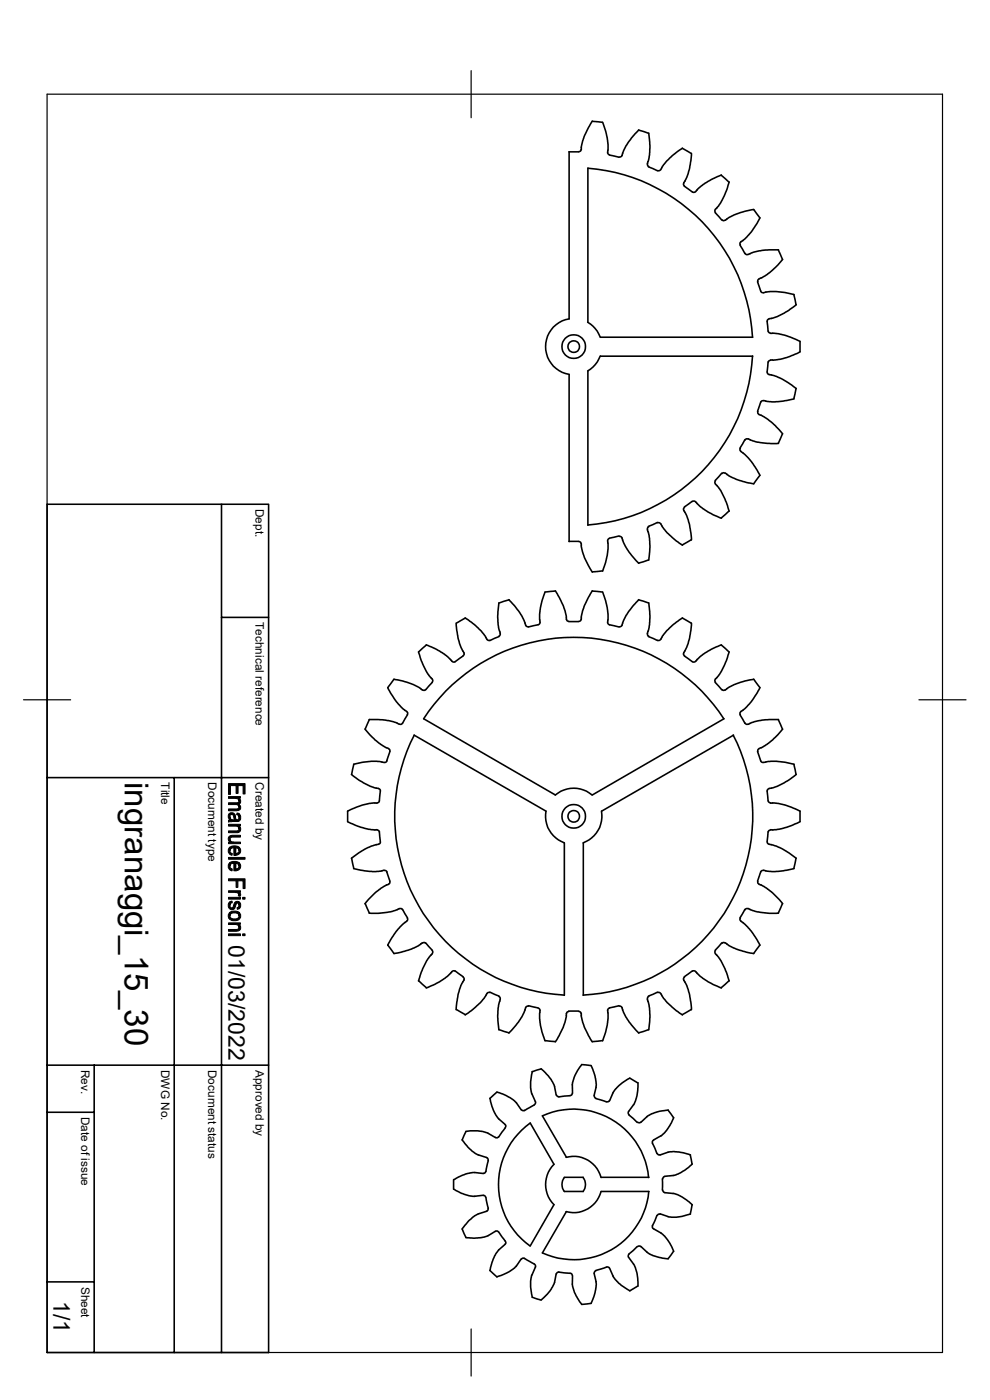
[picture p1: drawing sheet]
<svg xmlns="http://www.w3.org/2000/svg" width="210mm" height="297mm" viewBox="0 0 210 297" stroke-linecap="round" stroke-linejoin="round" font-family="sans-serif">
<g fill="none" stroke="#000" stroke-width=".34">
<path d="M120.7 32.2h2.1M120.7 32.2v35.4a6 6 0 0 0-5 5.9 6 6 0 0 0 5 5.9M123.3 31.7l-.2 .3-.3 .2M124.7 35.6v32.8M124.7 35.7a37.9 37.9 0 0 1 34.9 35.8M127.8 26l-2.2-.3a11.9 11.9 0 0 0-2.3 6M127.8 26a14.6 14.6 0 0 1 1.2 6.6l.3 .3M129.3 32.9l2 .5M135.5 27.6l2.1 .7M135.5 27.6a12.2 12.2 0 0 0-3.6 5.5l-.5 .2M137.4 34.7v.4l.2 .2M137.5 35.4l2 .8"/>
<path d="M137.6 28.2a13.4 13.4 0 0 1-.3 6.5M144.7 31.5l1.9 1.1M144.8 31.5a13.7 13.7 0 0 0-4.9 4.7h-.4M145.1 38.8l-.1 .4 .2 .3M145.2 39.5l1.7 1.2M146.7 32.6a11.8 11.8 0 0 1-1.7 6.2M153 37.2l1.6 1.5M153 37.1a13 13 0 0 0-5.6 3.7l-.5-.1M154.7 38.6a13.4 13.4 0 0 1-3 6l.1 .5M151.7 45.1l1.4 1.6M153.2 46.7l.3 .1 .3-.1M153.9 46.7a11.5 11.5 0 0 1 6-2.3l1.3 1.8a14.7 14.7 0 0 1-4.2 5.4l.1 .3"/>
<path d="M157 52l1 1.8M160.7 59.8l.8 2.1 .5 .2M161 59.2l-.2 .2v.4M165.1 53l.9 2M165.1 53a14.8 14.8 0 0 0-6.7 1l-.3-.2M166 55a12.7 12.7 0 0 1-5 4.1M120.7 79.5v35.4M124.7 68.4a6.1 6.1 0 0 1 2.6 3.1M124.7 78.7v32.7M127.3 75.5a6.1 6.1 0 0 1-2.6 3.2M127.4 75.6h32.3M127.4 71.5h32.3"/>
<path d="M159.6 75.5a37.9 37.9 0 0 1-34.9 35.9M162 62.1a12.4 12.4 0 0 1 6.4 .4M162.7 68.2l.2 2.1M162.8 79l.1 .3 .3 .2a12 12 0 0 1 5.7 2.9M162.9 76.8l-.2 2.1M163 70.3l.2 .3 .3 .1M163.2 67.6l-.3 .2-.1 .4M163.5 76.4l-.3 .1-.2 .3M163.5 70.7a12.2 12.2 0 0 1 6.2 1.7v2.2a11.8 11.8 0 0 1-6.2 1.8M168.4 62.5l.5 2.1M168.9 64.6a12 12 0 0 1-5.7 3M157.1 95.1l-.1 .4 .6 .6a13.4 13.4 0 0 1 3.6 4.7l-1.3 1.8"/>
<path d="M158 93.3l-1 1.8M158.7 93.1h-.3l-.3 .2M158.7 93.1a12.5 12.5 0 0 0 6.4 1M160.8 87.3v.4l.2 .2M161 88l.6 .2a15.5 15.5 0 0 1 4.4 3.8M161.4 85.3l-.7 2M162 85h-.4l-.2 .3M166 92l-.9 2.1M168.4 84.6a11.6 11.6 0 0 1-6.4 .4M168.9 82.4l-.5 2.2M10 107h47v179.9h-47zM47 107v179.9"/>
<path d="M120.7 114.9h2.1M122.8 114.9l.3 .1 .2 .4M123.3 115.4a11.6 11.6 0 0 0 2.3 6M129.3 114.2a1.06 1.06 0 0 0-.3 1.4v.1a14.6 14.6 0 0 1-1.2 5.5M131.3 113.7l-2 .5M131.4 113.8l.5 .2 .2 .7a14.2 14.2 0 0 0 3.4 4.8M137.3 112.4l.2 .5a13.4 13.4 0 0 1 .1 5.9M137.6 118.8l-2.1 .7M137.6 111.8l-.2 .2v.4M139.5 110.8l-2 .9M139.5 110.9a1 1 0 0 1 1 .9 15.3 15.3 0 0 0 4.3 3.9M145 108.3a11.8 11.8 0 0 1 1.7 6.3"/>
<path d="M145.2 107.7l-.2 .2 .1 .4M146.6 114.5l-1.9 1.1M146.9 106.3l-1.7 1.3M146.9 106.4a1.09 1.09 0 0 1 1.2 .7 13.8 13.8 0 0 0 4.9 2.8M151.8 102a1.09 1.09 0 0 0 .5 1.3 15.4 15.4 0 0 1 2.4 5.2M153.1 100.4l-1.4 1.5M153.8 100.4l-.3-.1-.3 .2M153.9 100.4a12.7 12.7 0 0 0 6 2.3M154.6 108.4l-1.6 1.5M47 131h10M88.8 138.3a13.6 13.6 0 0 0 3 5.9l-.1 .5M90.4 136.8a12.5 12.5 0 0 1 5.7 3.6h.5l1.7-1.3"/>
<path d="M90.5 136.8l-1.7 1.5M96.8 132.2a11.8 11.8 0 0 0 1.6 6.3M96.8 132.2l1.9-1.1a13.7 13.7 0 0 1 4.8 4.7h.4l2-.8M98.4 138.5l.1 .3-.2 .3M105.8 127.9a13.4 13.4 0 0 0 .3 6.5M106.1 134.4v.3l-.3 .3M108 127.2a12.2 12.2 0 0 1 3.6 5.6l.5 .2M108 127.3l-2.1 .6M114.1 132.5l-2 .5M115.6 125.6a14.7 14.7 0 0 0-1.1 6.7l-.3 .2M115.7 125.6l2.1-.2a11.6 11.6 0 0 1 2.3 6M120.2 131.4l.1 .3 .3 .1 2.2 .1"/>
<path d="M123.3 131.4l-.2 .3-.3 .1M127.8 125.6l-2.2-.3a11.9 11.9 0 0 0-2.3 6.1M127.8 121.1l-2.2 .2M127.8 125.6a14.7 14.7 0 0 1 1.2 6.7l.3 .2 2 .5M135.5 127.3l2.1 .6M135.5 127.2a12.2 12.2 0 0 0-3.6 5.6l-.5 .2M137.4 134.4v.3l.2 .3M137.5 135l2 .9M137.6 127.9a13.4 13.4 0 0 1-.3 6.5M144.7 131.1l1.9 1.1M144.8 131.1a13.7 13.7 0 0 0-4.9 4.7h-.4M145.1 138.5l-.1 .3 .2 .3"/>
<path d="M145.2 139.1l1.7 1.3M146.7 132.2a11.8 11.8 0 0 1-1.7 6.3M153 136.8l1.6 1.5M153 136.8a12.5 12.5 0 0 0-5.6 3.6h-.5M154.7 138.3a13.6 13.6 0 0 1-3 5.9l.1 .5M77.4 154.7a11.7 11.7 0 0 0 5 4.1M78.3 152.7a11.7 11.7 0 0 1 6.4 1M78.4 152.7l-.9 2M82.4 158.8l.3 .2v.4M82.7 159.4l-.7 2M85.4 153.4l-.3 .3-.3-.1M86.4 151.6l-1 1.9"/>
<path d="M87.8 156l28 16.1a6.1 6.1 0 0 0 3.9 6.7M87.9 156a38 38 0 0 0 31.8 55.1M89.6 146.4a11.5 11.5 0 0 0-6-2.3l-1.3 1.8a14.7 14.7 0 0 0 4.2 5.3l-.1 .4M90.3 146.3l-.3 .2-.4-.2M91.7 144.8l-1.4 1.5M151.7 144.8l1.4 1.5M153.2 146.3l.3 .2 .3-.2M153.5 152.5a38 38 0 0 0-63.6 0l27.9 16.2a6 6 0 0 1 7.8 0M153.6 152.5l-28 16.2M153.9 146.4a11.5 11.5 0 0 1 6-2.3l1.3 1.8a14.7 14.7 0 0 1-4.2 5.3l.1 .4M155.5 156a38 38 0 0 1-31.8 55.1M155.6 156l-28 16.1"/>
<path d="M157 151.6l1 1.9M158.1 153.4l.3 .3 .3-.1M160.7 159.4l.8 2.2 .5 .2M161 158.8l-.2 .2v.4M165.1 152.7l.9 2M165.1 152.7a11.7 11.7 0 0 0-6.4 1M166 154.7a11.7 11.7 0 0 1-5 4.1M10 165h47M37 165v121.9M73.7 174.3a12.2 12.2 0 0 0 6.3 1.7M75.1 162.1l-.6 2.2a12 12 0 0 0 5.8 3M80 176.1l.3 .1 .2 .3"/>
<path d="M80 170.4a12.2 12.2 0 0 0-6.3 1.7v2.2M80.3 167.3l.4 .3-.2 2.3-.2 .3-.3 .1M80.5 176.4l.2 2.2M80.7 178.6l-.1 .3-.3 .2a12 12 0 0 0-5.8 3l.6 2.1M81.4 161.8a12.4 12.4 0 0 0-6.4 .3M82.1 161.4l-.3 .3-.3 .1M119.7 178.9v32.3M123.7 178.9v32.3M127.6 172.1a6.1 6.1 0 0 1-3.9 6.7M162 161.8a12.4 12.4 0 0 1 6.4 .3M162.7 167.8l.2 2.1M162.8 178.6l.1 .3 .3 .2a12 12 0 0 1 5.7 3"/>
<path d="M162.9 176.4l-.2 2.2M163 169.9l.2 .3 .3 .1M163.2 167.3l-.3 .2-.1 .3M163.5 176.1l-.3 .1-.2 .3M163.5 170.4a12.2 12.2 0 0 1 6.2 1.7v2.2M168.4 162.1l.5 2.2M168.9 164.3a12 12 0 0 1-5.7 3M169.7 174.3a12.2 12.2 0 0 1-6.2 1.7M75 184.3a11.6 11.6 0 0 0 6.4 .3M77.5 191.7l.9 2M81.5 184.7h.3l.3 .3M82 185l.7 1.9"/>
<path d="M82.4 187.6l-.7 .3a14.5 14.5 0 0 0-4.3 3.8M82.7 187v.4l-.3 .2M84.7 192.7a12.5 12.5 0 0 1-6.4 1M84.8 192.8l.3-.1 .3 .3M85.4 192.9l1 1.8M86.4 194.8l.1 .4-.6 .5a13.1 13.1 0 0 0-3.6 4.8M157.1 194.8l-.1 .4 .6 .5a13.1 13.1 0 0 1 3.6 4.8M158 192.9l-1 1.8M158.7 192.8l-.3-.1-.3 .3M158.7 192.7a12.5 12.5 0 0 0 6.4 1M160.8 187v.4l.2 .2M161 187.6l.8 .3a14.5 14.5 0 0 1 4.2 3.8"/>
<path d="M161.4 185l-.7 1.9M162 184.7h-.4l-.2 .3M166 191.7l-.9 2M168.4 184.3a11.6 11.6 0 0 1-6.4 .3M168.9 182.1l-.5 2.1M82.3 200.5l1.3 1.8M88.8 208.1l1.7 1.4M89.6 200a12.7 12.7 0 0 1-6 2.3M89.6 200.1l.4-.2 .3 .2M90.3 200l1.4 1.6M91.7 201.6l.1 .4-.1 .3M91.7 202.4a12.5 12.5 0 0 0-2.9 5.7"/>
<path d="M96.6 206h-.5l-.6 .6a13.4 13.4 0 0 1-5.1 3M96.6 206l1.7 1.2M96.8 214.2l1.9 1.1M98.3 207.3l.2 .3-.1 .3M98.4 207.9a11.8 11.8 0 0 0-1.6 6.3M103.9 210.6a1 1 0 0 0-1 .9 15.3 15.3 0 0 1-4.2 3.8M103.9 210.5l2 .8M105.8 211.4l.3 .3v.3M105.9 218.4l2.1 .7M106.1 212l-.1 .5a13.4 13.4 0 0 0-.2 6M112.1 213.4l-.5 .2-.3 .8a14.2 14.2 0 0 1-3.4 4.8M112.1 213.4l2 .4"/>
<path d="M114.2 213.9a1.06 1.06 0 0 1 .3 1.3v.2a14.6 14.6 0 0 0 1.1 5.4M120.1 215a11.6 11.6 0 0 1-2.3 6M120.6 214.6l-.3 .1-.1 .4M120.6 214.5h2.2M122.8 214.6l.3 .1 .2 .4M123.3 215a11.6 11.6 0 0 0 2.3 6M129.3 213.9a1.06 1.06 0 0 0-.3 1.3v.2a14.6 14.6 0 0 1-1.2 5.4M131.3 213.4l-2 .4M131.4 213.4l.5 .2 .2 .8a14.2 14.2 0 0 0 3.4 4.8M137.3 212l.2 .5a13.4 13.4 0 0 1 .1 6M137.6 218.4l-2.1 .7M137.6 211.4l-.2 .3v.3"/>
<path d="M139.5 210.5l-2 .8M139.5 210.6a1 1 0 0 1 1 .9 15.3 15.3 0 0 0 4.3 3.8M145 207.9a11.8 11.8 0 0 1 1.7 6.3M145.2 207.3l-.2 .3 .1 .3M146.6 214.2l-1.9 1.1M146.9 206l-1.7 1.2M146.9 206h.5l.6 .6a13.4 13.4 0 0 0 5 3M151.8 201.6l-.2 .4 .2 .3M151.8 202.4a12.5 12.5 0 0 1 2.9 5.7M153.1 200l-1.4 1.6M153.8 200.1l-.3-.2-.3 .2M153.9 200a12.7 12.7 0 0 0 6 2.3"/>
<path d="M154.6 208.1l-1.6 1.4M161.2 200.5l-1.3 1.8M10 236h10M10 226h47M20 226v60.9M103.9 233a8.4 8.4 0 0 0 1.9 4.4l1.3 1.1M103.9 233l1.5-1.3a8.5 8.5 0 0 1 4.2 2.3l1 1.5M107.1 238.6l.2 .3-.1 .3M107.2 239.3l-1.4 1.9M110.6 235.4l.3 .2 .4-.1M112.9 227.3a8.3 8.3 0 0 0 0 4.8l.7 1.8-.2 .5M113.4 234.4l-2.1 1.2"/>
<path d="M114.8 226.8l-1.9 .6M114.8 226.7a8.1 8.1 0 0 1 2.8 3.8l.4 1.8 .2 .3 .4 .1M115.7 220.8l2.1 .2M120.9 232.5l-2.4 .2M121.4 231.9l-.1 .4-.4 .1M121.5 231.9v-2a8.3 8.3 0 0 1 1.9-4.1l1.9 .3a9 9 0 0 1 1.1 4.6l-.4 1.7M126.1 232.5l.3 .5M126.4 233l2.3 .8M127.8 220.8l-2.2 .2M129.3 233.5l-.3 .2h-.3M133.4 236.5l1.8 1.6M135.3 238.1l.3 .1 .3-.1"/>
<path d="M135.3 229.7l-1.7-1a8.7 8.7 0 0 0-3.6 3.1l-.7 1.7M135.3 229.7a8.4 8.4 0 0 1-.9 4.7l-1.1 1.6 .1 .5M141.7 235.5l1.2 1.6M141.8 235.5a9.1 9.1 0 0 0-4.6 1.4l-1.3 1.2M142.9 237.1a7.7 7.7 0 0 1-2.7 3.9l-1.6 .9M96.2 250.3v2a8.6 8.6 0 0 0 4.5 1.5l1.8-.2M98 241.8a7.6 7.6 0 0 0 3.5 3.2l1.8 .6M102.5 253.6l.4 .1 .1 .3M103 248.5l-.3 .4-2.2-.1a9 9 0 0 0-4.3 1.5M103.1 254l.5 2.4M103.2 245.6l.3 .2v.4M103.3 257l-1.9 .6a8.9 8.9 0 0 0-3.4 3.1l.8 1.9a8.9 8.9 0 0 0 4.8-.5l1.5-.9"/>
<path d="M103.5 256.4v.3l-.3 .3M103.6 246.2l-.5 2.3M105.1 241.3l-1.6-.9a7.9 7.9 0 0 0-4.7-.4l-.8 1.9M105.7 241.2l-.2 .2-.4-.1M120.1 245.5a6 6 0 0 1 7.4 4.3M120.1 245.5l-5-8.8a16 16 0 0 1 22.5 13.1M123.7 249.8a2.41 2.41 0 0 1 0 3M123.7 249.8h-4a2.41 2.41 0 0 0 0 3h4M127.6 249.8h10.1M127.6 252.8h10.1M137.6 252.8a16 16 0 0 1-22.5 13l5-8.8a6 6 0 0 0 7.4-4.2M138.4 242.5l1 2.2"/>
<path d="M138.6 241.9l-.2 .3v.3M139.4 257.9l-1 2.2M139.4 244.7l.3 .3h.3M140 257.6h-.3l-.3 .3M140 257.5l2 .7a9 9 0 0 0 4.5-.6M140.5 250.1v2.4M140.6 252.5l.1 .3 .3 .2M141 253l1.8 .2a8.2 8.2 0 0 1 4.1 2.4M146.4 245l.4 2M146.5 245a9.1 9.1 0 0 0-4.8-.6l-1.7 .6M146.8 255.6l-.4 2M146.9 246.9a8.6 8.6 0 0 1-4.1 2.5l-2 .2-.2 .5"/>
<path d="M10 271.9h10M105.1 261.2h.4l.2 .2M105.8 261.4l1.4 1.9 .1 .4-.2 .2M107.1 264l-1.5 1.4a9.2 9.2 0 0 0-1.7 4.1l1.5 1.4a8.9 8.9 0 0 0 4.2-2.3l1-1.5M110.6 267.1l.3-.2 .4 .1 2.3 1.4v.4l-.8 1.8a9.2 9.2 0 0 0 .1 4.6l1.9 .6M112.5 264.3l5-8.7a6 6 0 0 1 0-8.6l-5-8.7a16 16 0 0 0-.1 26M118.5 269.9l2.7 .3 .2 .4M118.6 269.9l-.4 .1-.2 .3-.5 2.1a9.2 9.2 0 0 1-2.7 3.4M126 270.1l.4 2.1a8.6 8.6 0 0 1-1 4.3l-2 .2a8.7 8.7 0 0 1-2-4.3l.1-1.8M126.4 269.6l-.3 .5M128.7 268.8l-2.3 .7M128.7 268.8h.3l.3 .3"/>
<path d="M129.3 269.1l.9 1.9a9.1 9.1 0 0 0 3.4 2.9l1.7-1.1M133.4 266.1l-.1 .5 1.4 2.1a8.7 8.7 0 0 1 .6 4.1M135.2 264.5l-1.8 1.6M135.3 264.5l.3-.2 .3 .2M135.9 264.4l1.3 1.2a7.4 7.4 0 0 0 4.6 1.4M138.4 260.1l.1 .5 1.8 1.1a8.5 8.5 0 0 1 2.6 3.8M142.9 265.5l-1.2 1.5"/>
<circle cx="121.7" cy="73.5" r="1.23"/>
<circle cx="121.7" cy="73.5" r="2.51"/>
<circle cx="121.7" cy="173.2" r="1.23"/>
<circle cx="121.7" cy="173.2" r="2.51"/>
</g>
<path d="M10 20h189.9v266.9h-189.9zM99.9 15v10M5 148.5h10M194.9 148.5h10M99.9 281.9v10" fill="none" stroke="#000" stroke-width=".25"/>
<g fill="#000" stroke="#000" stroke-width=".21">
<path d="M48.8 173.2v.7z" fill-rule="evenodd"/>
<path d="M48.8 178.1l.1 .5z" fill-rule="evenodd"/>
<path d="M48.6 172.6a.84 .84 0 0 1 1.2 .2l-.1 1.1a.95 .95 0 0 0-.6-1.1l-.3 .3-.1 .8a1.03 1.03 0 0 1-.1-1.3z" fill-rule="evenodd"/>
<path d="M50.7 169.3v.6z" fill-rule="evenodd"/>
<path d="M50.6 175.2l.1 .7z" fill-rule="evenodd"/>
<path d="M48.5 170.3h1.8l.3-.1 .1 1-.1-.3-.4-.2h-1.7z" fill-rule="evenodd"/>
<path d="M50.3 172.5l.4 .1v.8l-.1-.3-.4-.3z" fill-rule="evenodd"/>
<path d="M48.8 179.7a1.79 1.79 0 0 1 1.9 0v.8l-.2-.5-.5-.1v1.6h-.4v-1.7l-.6 .2-.2 .5z" fill-rule="evenodd"/>
<path d="M48.5 169h2.5v.3h-.3l-.1 .4-.6-.3h-1.5z" fill-rule="evenodd"/>
<path d="M48.5 174.9h2.5v.3h-.4v.4l-.4-.3h-1.7z" fill-rule="evenodd"/>
<path d="M48.7 177.4l.5-.2h1.8v.4l-2 .1-.2 .3v.6a.78 .78 0 0 1-.1-1.2z" fill-rule="evenodd"/>
<path d="M48.5 178.6h.4v-.2l.3 .2h1.8v.4h-2.5z" fill-rule="evenodd"/>
<path d="M50.7 169.4a.72 .72 0 0 1-.1 1.2z" fill-rule="evenodd"/>
<path d="M48.5 171.6h2l.2-.2v-.7a.71 .71 0 0 1 .3 .9 .71 .71 0 0 1-.8 .4h-1.7z" fill-rule="evenodd"/>
<path d="M48.8 173.5l.2 .3 .7 .1 .1-1.1 .2 .6a.41 .41 0 0 0 .3 .6 .41 .41 0 0 0 .4-.6v-.8a.9 .9 0 0 1 .4 1.1 .9 .9 0 0 1-1 .6l-1.6 .1v-.4l.3-.1z" fill-rule="evenodd"/>
<path d="M48.5 176.3h1.8l.4-.3v-.7a.78 .78 0 0 1 .3 1 .78 .78 0 0 1-1 .4h-1.5z" fill-rule="evenodd"/>
<path d="M48.5 166.2h3.5v2.2h-.4v-1.7h-1.1v1.6h-.4v-1.6h-1.2v1.8h-.4z" fill-rule="evenodd"/>
<path d="M48.5 181.9h3.5v.4h-3.5z" fill-rule="evenodd"/>
<path d="M48.6 179.9l.2-.2v1.1l.5 .3-.1 .3a.99 .99 0 0 1-.6-1.5z" fill-rule="evenodd"/>
<path d="M48.6 183.2l.2-.2v.9l.5 .5-.1 .3a1.02 1.02 0 0 1-.6-1.5z" fill-rule="evenodd"/>
<path d="M48.7 191.3l.5-.1 .1 .3-.4 .2-.1 .4z" fill-rule="evenodd"/>
<path d="M50.6 196.1l.1 .6z" fill-rule="evenodd"/>
<path d="M48.8 183a1.99 1.99 0 0 1 1.9 0v.8l-.2-.5-.5-.2v1.6h-.4v-1.6l-.5 .2-.3 .5z" fill-rule="evenodd"/>
<path d="M48.6 191.4l.1-.1 .1 .8a.4 .4 0 0 0 .3 .5 .4 .4 0 0 0 .4-.5 .79 .79 0 0 1 .4-.7 .79 .79 0 0 1 .8-.1v.8a.38 .38 0 0 0-.4-.5 .38 .38 0 0 0-.3 .5 .83 .83 0 0 1-1.1 .8 .83 .83 0 0 1-.4-1.3z" fill-rule="evenodd"/>
<path d="M48.8 193.5l.6-.2 1 .1 .3 .1v.8a1.06 1.06 0 0 0-1-.6 1.06 1.06 0 0 0-.9 .6z" fill-rule="evenodd"/>
<path d="M48.5 190.4h2.5v.4h-2.5z" fill-rule="evenodd"/>
<path d="M48.5 198.1h2.5v.4h-2.5z" fill-rule="evenodd"/>
<path d="M48.5 189h2.5v.3h-.4v.4l-.4-.3-1.7-.1z" fill-rule="evenodd"/>
<path d="M48.5 195.8h2.5v.3h-.4v.4l-.6-.4h-1.5z" fill-rule="evenodd"/>
<path d="M50 179.9v1.2l.5-.1 .1-.2 .1-1.1a.99 .99 0 0 1 .3 1.2 .99 .99 0 0 1-1 .6z" fill-rule="evenodd"/>
<path d="M50 183.1l.1 1.3 .4-.2 .2-.3v-.9a.99 .99 0 0 1 .3 1.2 .99 .99 0 0 1-1 .5z" fill-rule="evenodd"/>
<path d="M50.6 189.3l.5 .4-.2 .5-.4-.2z" fill-rule="evenodd"/>
<path d="M50.7 191.3a.87 .87 0 0 1 .4 1 .87 .87 0 0 1-.8 .6v-.4l.4-.3z" fill-rule="evenodd"/>
<path d="M48.6 193.7l.2-.1v.7a1.06 1.06 0 0 0 .9 .6 1.06 1.06 0 0 0 1-.6v-.8a1.09 1.09 0 0 1 .1 1.4 1.09 1.09 0 0 1-1.3 .4 1.01 1.01 0 0 1-1-.5 1.01 1.01 0 0 1 .1-1.1z" fill-rule="evenodd"/>
<path d="M48.5 197.2l1.9-.1 .3-.2v-.7a.78 .78 0 0 1 .3 1 .78 .78 0 0 1-1 .4h-1.5z" fill-rule="evenodd"/>
<path d="M51.5 190.4h.5v.4h-.5z" fill-rule="evenodd"/>
<path d="M51.5 198.1h.5v.4h-.5z" fill-rule="evenodd"/>
<path d="M48.5 186.4h3.5v2.1h-.4v-1.6h-1.1v1.4h-.4v-1.4h-1.6z" fill-rule="evenodd"/>
</g>
<text font-size="7" x="26.5" y="165.9" transform="rotate(90 26.5 165.9)">ingranaggi_15_30</text>
<g font-size="4.9">
<text x="48.5" y="200.5" transform="rotate(90 48.5 200.5)">01/03/2022</text>
<text x="11.3" y="276.1" transform="rotate(90 11.3 276.1)">1/1</text>
</g>
<g font-size="2.5">
<text x="54.2" y="108" transform="rotate(90 54.2 108)">Dept.</text>
<text x="54.2" y="132" transform="rotate(90 54.2 132)">Technical reference</text>
<text x="34.2" y="165.9" transform="rotate(90 34.2 165.9)">Title</text>
<text x="44.2" y="165.9" transform="rotate(90 44.2 165.9)">Document type</text>
<text x="54.2" y="165.9" transform="rotate(90 54.2 165.9)">Created by</text>
<text x="17.2" y="227" transform="rotate(90 17.2 227)">Rev.</text>
<text x="34.2" y="226.9" transform="rotate(90 34.2 226.9)">DWG No.</text>
<text x="44.2" y="226.9" transform="rotate(90 44.2 226.9)">Document status</text>
<text x="54.2" y="226.9" transform="rotate(90 54.2 226.9)">Approved by</text>
<text x="17.2" y="236.9" transform="rotate(90 17.2 236.9)">Date of issue</text>
<text x="17.2" y="273" transform="rotate(90 17.2 273)">Sheet</text>
</g>
</svg>
